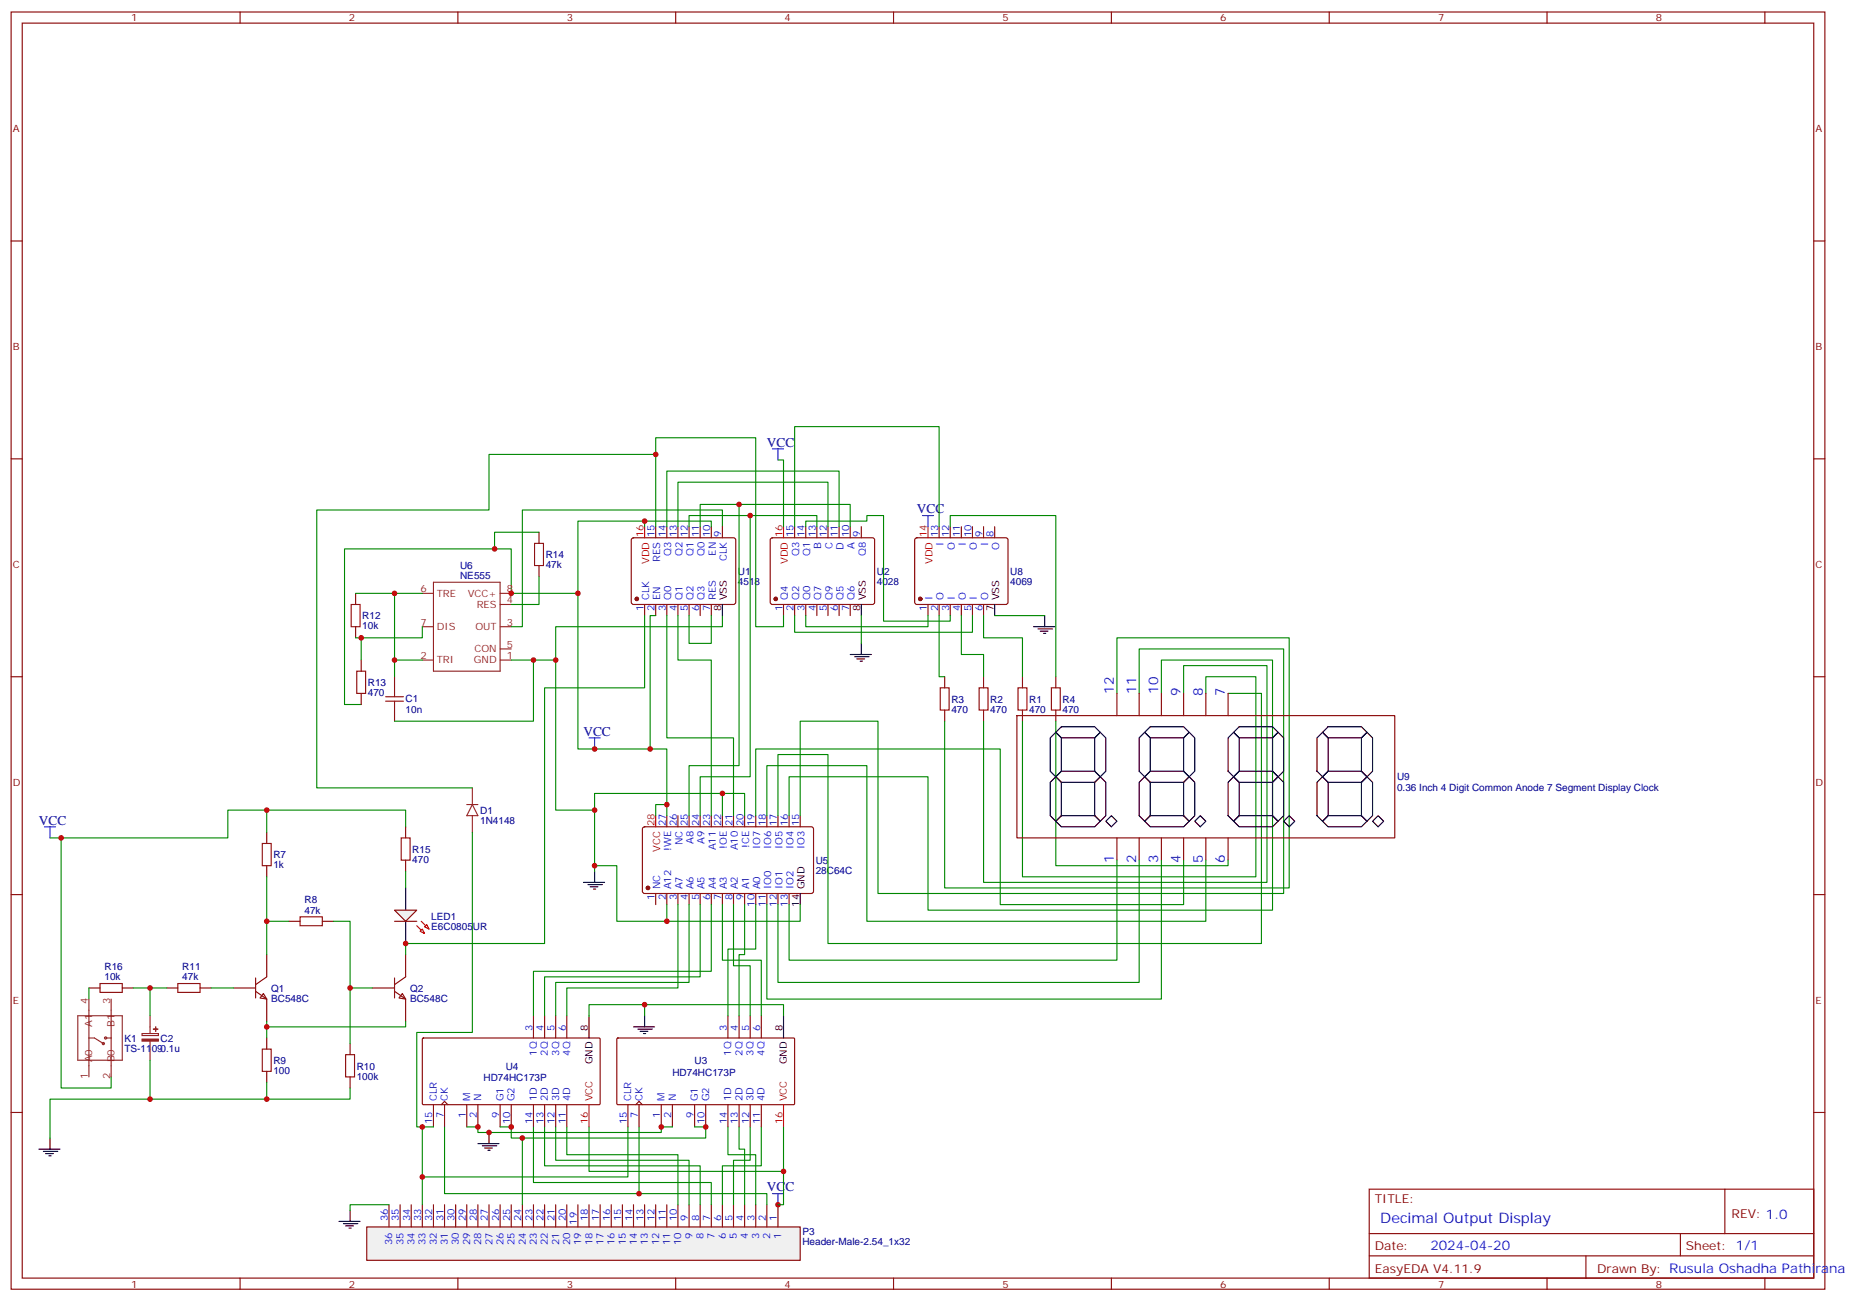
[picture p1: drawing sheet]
<svg xmlns="http://www.w3.org/2000/svg" width="589mm" height="413mm" viewBox="0 0 589 413" stroke-linecap="round" stroke-linejoin="round" font-family="sans-serif">
<g fill="none" stroke="#870000" stroke-width=".35">
<path d="M3.5 3.8h575.8v405.4h-575.8zM7.1 7.3h568.6v398.3h-568.6zM76.2 3.8v3.5M145.3 3.8v3.5M214.5 3.8v3.5M283.6 3.8v3.5M352.8 3.8v3.5M421.9 3.8v3.5M491.1 3.8v3.5M560.2 3.8v3.5M3.5 76.5h3.6M575.7 76.5h3.6"/>
<path d="M3.5 145.6h3.6M575.7 145.6h3.6M3.5 214.8h3.6M575.7 214.8h3.6M211.7 258.9v3.5M215.2 258.9v3.5M218.7 258.9v3.5M222.2 258.9v3.5M225.8 258.9v3.5M229.3 258.9v3.5M232.8 258.9v3.5M236.4 258.9v3.5"/>
<path d="M239.9 258.9v3.5M243.4 258.9v3.5M246.9 258.9v3.5M250.5 258.9v3.5M254 258.9v3.5M204.1 262.6l.5-.2 53.2 .1 .4 .6v20l-.7 .5-53.2-.1-.4-.6v-19.8zM3.5 283.9h3.6M208.1 283.6v3.5M211.7 283.6v3.5M215.2 283.6v3.5M218.7 283.6v3.5M222.2 283.6v3.5"/>
<path d="M225.8 283.6v3.5M229.3 283.6v3.5M232.8 283.6v3.5M236.4 283.6v3.5M239.9 283.6v3.5M243.4 283.6v3.5M246.9 283.6v3.5M250.5 283.6v3.5M575.7 283.9h3.6M3.5 353.1h3.6M575.7 353.1h3.6M434.6 377.4h141.1v28.2h-141.1z"/>
<path d="M547.5 377.4v14.1M434.6 391.5h141.1M434.6 398.6h141.1M503.4 398.6v7M533.4 391.5v7.1M76.2 405.6v3.6M145.3 405.6v3.6M214.5 405.6v3.6M283.6 405.6v3.6M352.8 405.6v3.6M421.9 405.6v3.6M491.1 405.6v3.6"/>
<path d="M560.2 405.6v3.6"/>
</g>
<circle cx="205.7" cy="281.8" r=".53" fill="#870000" stroke="#870000" stroke-width=".35"/>
<path d="M188.7 276.5v3.5M185.2 280h6.7M186.6 280.7h4.6M187.3 281.4h2.5M188.4 282.2h.7M254 283.6v3.5" fill="none" stroke="#000" stroke-width=".35"/>
<path d="M208.1 258.9v3.5" fill="none" stroke="#f00" stroke-width=".35"/>
<path d="M229.3 251.8v7.1M236.4 258.9v-7.1h-47.7v24.7" fill="none" stroke="#008700" stroke-width=".35"/>
<circle cx="229.3" cy="251.8" r=".88" fill="#c00"/>
<path d="M187 234.2h3.5M188.7 234.2v3.5" fill="none" stroke="#00f" stroke-width=".35"/>
<path d="M114.7 223.6h-5.3v-49.4h52.9v14.1h21.1v49.4h28.3v21.2M211.7 255.3h-3.6v3.6" fill="none" stroke="#008700" stroke-width=".35"/>
<circle cx="211.7" cy="255.3" r=".88" fill="#c00"/>
<path d="M188.7 274.7h7.1v17.7h58.2v-5.3" fill="none" stroke="#008700" stroke-width=".35"/>
<circle cx="188.7" cy="274.7" r=".88" fill="#c00"/>
<path d="M298.4 218.3h2.9v7.1h-2.9zM310.8 218.3h2.8v7.1h-2.8zM323.1 218.3h2.9v7.1h-2.9z" fill="none" stroke="#a10000" stroke-width=".35"/>
<path d="M299.9 214.8v3.5M312.2 214.8v3.5M324.6 214.8v3.5M299.9 225.4v3.5M312.2 225.4v3.5M324.6 225.4v3.5" fill="none" stroke="#870000" stroke-width=".35"/>
<path d="M211.7 287.1v5.3" fill="none" stroke="#008700" stroke-width=".35"/>
<circle cx="211.7" cy="292.4" r=".88" fill="#c00"/>
<path d="M134.1 188.3h3.5M134.1 198.9h3.5M137.6 184.8h21.1v28.2h-21.1zM158.7 188.3h3.6M158.7 198.9h3.6M158.7 191.8h3.6M134.1 209.5h3.5M158.7 209.5h3.6M158.7 206h3.6" fill="none" stroke="#8c2424" stroke-width=".35"/>
<path d="M162.3 209.5h14.1v47.6h12.3" fill="none" stroke="#008700" stroke-width=".35"/>
<g fill="#c00">
<circle cx="188.7" cy="257.1" r=".88"/>
<circle cx="188.7" cy="237.7" r=".88"/>
</g>
<path d="M229.3 195.4v3.5h-52.9v10.6" fill="none" stroke="#008700" stroke-width=".35"/>
<circle cx="176.4" cy="209.5" r=".88" fill="#c00"/>
<path d="M229.3 167.1v-5.2h-63.5v37h-3.5M112.9 188.3h12.3M134.1 188.3h-8.9v21.2h8.9M298.1 195.4v19.4h1.8M305.2 195.4v12.3h7v7.1M312.2 195.4v7h12.4v12.4M315.7 195.4h15.9" fill="none" stroke="#008700" stroke-width=".35"/>
<circle cx="292.1" cy="190.1" r=".53" fill="#870000" stroke="#870000" stroke-width=".35"/>
<g fill="none" stroke="#870000" stroke-width=".35">
<path d="M290.6 170.9l.4-.2h28.3l.5 .2 .2 .5-.1 20-.6 .4h-28.5l-.5-.7v-19.7zM298.1 167.1v3.6M301.6 167.1v3.6M305.2 167.1v3.6M308.7 167.1v3.6M312.2 167.1v3.6M315.7 167.1v3.6M112.9 188.3v3.5M112.9 198.9v3.5M294.6 191.8v3.6M298.1 191.8v3.6M301.6 191.8v3.6"/>
<path d="M305.2 191.8v3.6M308.7 191.8v3.6M312.2 191.8v3.6"/>
</g>
<path d="M315.7 191.8v3.6M328.1 198.9h6.7M329.5 199.6h4.6M331.6 195.4v3.5M330.2 200.3h2.5M331.3 201h.7" fill="none" stroke="#000" stroke-width=".35"/>
<path d="M294.6 167.1v3.6" fill="none" stroke="#f00" stroke-width=".35"/>
<path d="M292.8 163.6h3.5M294.6 163.6v3.5" fill="none" stroke="#00f" stroke-width=".35"/>
<path d="M111.5 191.8h2.8v7.1h-2.8z" fill="none" stroke="#a10000" stroke-width=".35"/>
<circle cx="125.2" cy="188.3" r=".88" fill="#c00"/>
<path d="M134.1 198.9v3.5h-21.2M114.7 202.4v7.1" fill="none" stroke="#008700" stroke-width=".35"/>
<path d="M113.2 213h2.9v7.1h-2.9z" fill="none" stroke="#a10000" stroke-width=".35"/>
<path d="M114.7 209.5v3.5M114.7 220.1v3.5" fill="none" stroke="#870000" stroke-width=".35"/>
<g fill="#c00">
<circle cx="114.7" cy="202.4" r=".88"/>
<circle cx="162.3" cy="188.3" r=".88"/>
</g>
<path d="M169.7 172.4h2.8v7.1h-2.8z" fill="none" stroke="#a10000" stroke-width=".35"/>
<path d="M171.1 168.9v3.5M171.1 179.5v3.5" fill="none" stroke="#870000" stroke-width=".35"/>
<path d="M171.1 168.9h-14.1v5.3M171.1 183v8.8h-8.8" fill="none" stroke="#008700" stroke-width=".35"/>
<circle cx="157" cy="174.2" r=".88" fill="#c00"/>
<path d="M125.2 218.3v2.8M122.4 222.5h5.7M122.4 221.1h5.7M125.2 222.5v2.9" fill="none" stroke="#a10000" stroke-width=".35"/>
<path d="M125.2 214.8v3.5M125.2 225.4v3.5" fill="none" stroke="#870000" stroke-width=".35"/>
<path d="M125.2 209.5v5.3" fill="none" stroke="#008700" stroke-width=".35"/>
<circle cx="125.2" cy="209.5" r=".88" fill="#c00"/>
<path d="M169.3 209.5v19.4h-44.1" fill="none" stroke="#008700" stroke-width=".35"/>
<circle cx="169.3" cy="209.5" r=".88" fill="#c00"/>
<g fill="none" stroke="#008700" stroke-width=".35">
<path d="M204.6 167.1v-1.7h-21.2v22.9M301.6 167.1v-3.5h33.5v51.2M335.1 228.9v45.8h54.7v-1.7M354.5 220.1v-17.7h54.7v79.4h-109.3v-52.9M361.6 220.1v-14.1h45.9v77.6h-128.8v-54.7h-24.7v30M368.7 220.1v-10.6h35.2v79.4h-109.3v-42.4h-44.1v12.4M375.7 220.1v-8.9h26.5v68.8h-90v-51.1M382.8 220.1v-5.3h15.8v63.5h-74v-49.4M389.8 220.1h10.6v79.3h-137.6v-59.9h-15.9v19.4M239.9 258.9v-21.2h77.6v49.4h58.2v-14.1M243.4 258.9v-15.9h31.8v49.4h107.6v-19.4M354.5 273v31.7h-104v-17.6"/>
<path d="M361.6 273v38.8h-114.7v-24.7M368.7 273v44.1h-125.3v-30"/>
</g>
<path d="M333.7 218.3h2.8v7.1h-2.8z" fill="none" stroke="#a10000" stroke-width=".35"/>
<g fill="none" stroke="#870000" stroke-width=".35">
<path d="M200.6 170.9l.5-.2h32l.4 .7v20l-.7 .4h-32l-.4-.7v-19.7zM208.1 167.1v3.6M211.7 167.1v3.6M215.2 167.1v3.6M218.7 167.1v3.6M222.2 167.1v3.6M225.8 167.1v3.6M229.3 167.1v3.6M244.7 170.9l.5-.2h32l.4 .7v20l-.7 .4h-32l-.4-.7v-19.7zM252.2 167.1v3.6M255.8 167.1v3.6M259.3 167.1v3.6"/>
<path d="M262.8 167.1v3.6M266.3 167.1v3.6M269.9 167.1v3.6M273.4 167.1v3.6M204.6 191.8v3.6M208.1 191.8v3.6M211.7 191.8v3.6M215.2 191.8v3.6M218.7 191.8v3.6M222.2 191.8v3.6M225.8 191.8v3.6M248.7 191.8v3.6"/>
<path d="M252.2 191.8v3.6M255.8 191.8v3.6M259.3 191.8v3.6M262.8 191.8v3.6M266.3 191.8v3.6M269.9 191.8v3.6M335.1 214.8v3.5M335.1 225.4v3.5"/>
</g>
<g fill="#870000" stroke="#870000" stroke-width=".35">
<circle cx="246.2" cy="190.1" r=".53"/>
<circle cx="202.1" cy="190.1" r=".53"/>
</g>
<path d="M229.3 191.8v3.6M273.4 191.8v3.6" fill="none" stroke="#000" stroke-width=".35"/>
<path d="M204.6 167.1v3.6M248.7 167.1v3.6" fill="none" stroke="#f00" stroke-width=".35"/>
<circle cx="183.4" cy="188.3" r=".88" fill="#c00"/>
<path d="M204.6 165.4h21.2v1.7" fill="none" stroke="#008700" stroke-width=".35"/>
<circle cx="204.6" cy="165.4" r=".88" fill="#c00"/>
<path d="M208.1 167.1v-28.2h31.8v60h8.8v-3.5M211.7 167.1v-17.6h54.6v17.6M215.2 167.1v-14.1h47.6v14.1M218.7 167.1v-3.5h40.6v3.5M222.2 167.1v-7h47.7v7M234.6 160.1v82.9h-15.9v15.9M252.2 167.1v-31.7h45.9v31.7M255.8 167.1v-1.7h19.4v-1.8h5.3v33.5h21.1v-1.7M252.2 195.4v5.3h56.5v-5.3M255.8 195.4v3.5h38.8v-3.5" fill="none" stroke="#008700" stroke-width=".35"/>
<circle cx="234.6" cy="160.1" r=".88" fill="#c00"/>
<path d="M238.1 163.6v82.9h-15.9v12.4" fill="none" stroke="#008700" stroke-width=".35"/>
<circle cx="238.1" cy="163.6" r=".88" fill="#c00"/>
<path d="M83.6 315.3l1.1 1.8-2.2-.4z" fill="#fff" stroke="#870000" stroke-width=".35"/>
<path d="M74.1 313.5h7M81.1 314.6l3.6 2.5v7M81.1 310.4v6.3M84.7 303v7l-3.6 2.5" fill="none" stroke="#870000" stroke-width=".35"/>
<path d="M127.7 315.3l1.1 1.8-2.2-.4z" fill="#fff" stroke="#870000" stroke-width=".35"/>
<g fill="none" stroke="#870000" stroke-width=".35">
<path d="M84.7 264.2v3.5M84.7 274.7v3.6M128.8 262.4v3.5M128.8 273v3.5M91.7 292.4h3.5M102.3 292.4h3.5M52.9 313.5h3.5M63.5 313.5h3.5M118.2 313.5h7M125.2 314.6l3.6 2.5v7M125.2 310.4v6.3M128.8 303v7l-3.6 2.5"/>
<path d="M84.7 329.4v3.6M111.1 331.2v3.5M84.7 340v3.5M111.1 341.8v3.5"/>
</g>
<path d="M83.3 267.7h2.8v7h-2.8zM127.4 265.9h2.8v7.1h-2.8zM95.2 291h7.1v2.8h-7.1zM56.4 312.1h7.1v2.9h-7.1zM83.3 333h2.8v7h-2.8zM109.7 334.7h2.8v7.1h-2.8z" fill="none" stroke="#a10000" stroke-width=".35"/>
<path d="M128.8 281.8v7.1M128.8 292.4v7" fill="none" stroke="#000" stroke-width=".35"/>
<path d="M125.2 288.9h7.1l-3.5 3.5z" fill="#f0f0f0" stroke="#870000" stroke-width=".35"/>
<path d="M132.3 293.8l2.5 2.5M133.7 292.4l2.5 2.5" fill="none" stroke="#f00" stroke-width=".35"/>
<g fill="#f0f0f0" stroke="#f00" stroke-width=".35">
<path d="M133.3 295.6l.8-.7 .7 1.4z"/>
<path d="M135.5 293.4l.7 1.5-1.4-.8z"/>
</g>
<path d="M125.2 292.4h7.1M28.2 313.5h3.5M38.8 313.5h3.5" fill="none" stroke="#870000" stroke-width=".35"/>
<path d="M45.1 328h5.2v.6h-5.2zM47.6 322.4v5.6M47.6 330.5v6" fill="none" stroke="#8c2424" stroke-width=".35"/>
<g fill="#8c2424" stroke="#8c2424" stroke-width=".35">
<path d="M45.1 329.8h5.2v.6h-5.2z"/>
<path d="M48.7 326.6h1.4z"/>
<path d="M49.4 325.9v1.4z"/>
</g>
<path d="M31.7 312.1h7.1v2.9h-7.1z" fill="none" stroke="#a10000" stroke-width=".35"/>
<path d="M42.3 313.5h10.6M47.6 313.5v8.9" fill="none" stroke="#008700" stroke-width=".35"/>
<circle cx="47.6" cy="313.5" r=".88" fill="#c00"/>
<path d="M84.7 278.3v14.1M91.7 292.4h-7v10.6M67 313.5h7.1" fill="none" stroke="#008700" stroke-width=".35"/>
<circle cx="84.7" cy="292.4" r=".88" fill="#c00"/>
<path d="M105.8 292.4h5.3v21.1h7.1M111.1 313.5v17.7" fill="none" stroke="#008700" stroke-width=".35"/>
<circle cx="111.1" cy="313.5" r=".88" fill="#c00"/>
<path d="M84.7 324.1v5.3M128.8 324.1v1.8h-44.1" fill="none" stroke="#008700" stroke-width=".35"/>
<circle cx="84.7" cy="325.9" r=".88" fill="#c00"/>
<path d="M204.6 195.4v22.9h-31.7v81.1h-44.1v3.6M128.8 262.4v-5.3h-44.1v7.1M128.8 276.5v5.3M47.6 336.5v12.3h37.1M84.7 343.5v5.3h26.4v-3.5" fill="none" stroke="#008700" stroke-width=".35"/>
<circle cx="84.7" cy="348.8" r=".88" fill="#c00"/>
<path d="M14.1 262.4h3.5M15.9 262.4v3.5" fill="none" stroke="#00f" stroke-width=".35"/>
<path d="M12.3 364.7h6.7M13.8 365.4h4.5M14.5 366.1h2.4M15.5 366.8h.7M15.9 361.2v3.5" fill="none" stroke="#000" stroke-width=".35"/>
<path d="M47.6 348.8h-31.7v12.4" fill="none" stroke="#008700" stroke-width=".35"/>
<circle cx="47.6" cy="348.8" r=".88" fill="#c00"/>
<path d="M84.7 257.1h-12.4v8.8h-56.4" fill="none" stroke="#008700" stroke-width=".35"/>
<circle cx="84.7" cy="257.1" r=".88" fill="#c00"/>
<path d="M19.4 265.9v79.4h15.9v-3.5M28.2 313.5v3.6" fill="none" stroke="#008700" stroke-width=".35"/>
<g fill="none" stroke="#8c2424" stroke-width=".35">
<path d="M28.2 317.1v24.7M35.3 317.1v24.7M24.7 322.4h14.1v14.1h-14.1zM28.2 329.4h1.8l2.8 1.8M33.5 329.4h1.8"/>
<circle cx="32.8" cy="331.2" r=".35"/>
<circle cx="33.5" cy="329.4" r=".35"/>
</g>
<g fill="#c00">
<circle cx="19.4" cy="265.9" r=".88"/>
<circle cx="128.8" cy="299.4" r=".88"/>
</g>
<path d="M208.1 195.4h-1.7v42.3" fill="none" stroke="#008700" stroke-width=".35"/>
<circle cx="206.4" cy="237.7" r=".88" fill="#c00"/>
<path d="M246.9 146h1.8v21.1M211.7 195.4v38.8h21.1v24.7M215.2 195.4v14.1h10.6v49.4M218.7 195.4v8.8h7.1v-8.8M273.4 195.4v8.8" fill="none" stroke="#008700" stroke-width=".35"/>
<path d="M245.2 142.5h3.5M246.9 142.5v3.5" fill="none" stroke="#00f" stroke-width=".35"/>
<g fill="none" stroke="#000" stroke-width=".35">
<path d="M269.9 207.7h6.7M271.3 208.4h4.6M272 209.1h2.5M273 209.8h.8M273.4 204.2v3.5M333.4 234.2l1.7-1.8 1.8 1.8v10.6l-1.8 1.7-1.7-1.7zM335.1 232.4l1.8-1.8h10.6l1.7 1.8-1.7 1.8h-10.6zM347.5 234.2l1.7-1.8 1.8 1.8v10.6l-1.8 1.7-1.7-1.7zM361.6 234.2l1.8-1.8 1.7 1.8v10.6l-1.7 1.7-1.8-1.7zM363.4 232.4l1.7-1.8h10.6l1.8 1.8-1.8 1.8h-10.6zM377.5 232.4l1.7 1.8v10.6l-1.7 1.7-1.8-1.7v-10.6zM389.8 234.2l1.8-1.8 1.7 1.8v10.6l-1.7 1.7-1.8-1.7z"/>
<path d="M391.6 232.4l1.7-1.8h10.6l1.8 1.8-1.8 1.8h-10.6zM403.9 234.2l1.8-1.8 1.8 1.8v10.6l-1.8 1.7-1.8-1.7zM418 234.2l1.8-1.8 1.8 1.8v10.6l-1.8 1.7-1.8-1.7zM419.8 232.4l1.8-1.8h10.6l1.7 1.8-1.7 1.8h-10.6zM432.2 234.2l1.7-1.8 1.8 1.8v10.6l-1.8 1.7-1.7-1.7zM333.4 248.3l1.7-1.8 1.8 1.8v10.6l-1.8 1.7-1.7-1.7zM336.9 244.8h10.6l1.7 1.7-1.7 1.8h-10.6l-1.8-1.8zM336.9 258.9h10.6l1.7 1.7-1.7 1.8h-10.6l-1.8-1.8zM347.5 248.3l1.7-1.8 1.8 1.8v10.6l-1.8 1.7-1.7-1.7zM361.6 248.3l1.8-1.8 1.7 1.8v10.6l-1.7 1.7-1.8-1.7zM365.1 244.8h10.6l1.8 1.7-1.8 1.8h-10.6l-1.7-1.8zM365.1 258.9h10.6l1.8 1.7-1.8 1.8h-10.6l-1.7-1.8z"/>
<path d="M375.7 248.3l1.8-1.8 1.7 1.8v10.6l-1.7 1.7-1.8-1.7zM389.8 248.3l1.8-1.8 1.7 1.8v10.6l-1.7 1.7-1.8-1.7zM393.3 244.8h10.6l1.8 1.7-1.8 1.8h-10.6l-1.7-1.8zM393.3 258.9h10.6l1.8 1.7-1.8 1.8h-10.6l-1.7-1.8zM403.9 248.3l1.8-1.8 1.8 1.8v10.6l-1.8 1.7-1.8-1.7zM418 248.3l1.8-1.8 1.8 1.8v10.6l-1.8 1.7-1.8-1.7zM421.6 244.8h10.6l1.7 1.7-1.7 1.8h-10.6l-1.8-1.8zM421.6 258.9h10.6l1.7 1.7-1.7 1.8h-10.6l-1.8-1.8zM432.2 248.3l1.7-1.8 1.8 1.8v10.6l-1.8 1.7-1.7-1.7zM437.4 258.9l1.8 1.7-1.8 1.8-1.7-1.8zM351 260.6l1.8-1.7 1.7 1.7-1.7 1.8zM379.2 260.6l1.8-1.7 1.8 1.7-1.8 1.8z"/>
<path d="M407.5 260.6l1.7-1.7 1.8 1.7-1.8 1.8z"/>
</g>
<g fill="none" stroke="#870000" stroke-width=".35">
<path d="M322.8 227.1h119.9v38.8h-119.9zM354.5 220.1v7M361.6 220.1v7M368.7 220.1v7M375.7 220.1v7M382.8 220.1v7M389.8 220.1v7M354.5 265.9v7.1M361.6 265.9v7.1M368.7 265.9v7.1M375.7 265.9v7.1M382.8 265.9v7.1"/>
<path d="M389.8 265.9v7.1"/>
</g>
<path d="M116.4 389.4h137.6v10.6h-137.6z" fill="#f0f0f0" stroke="#870000" stroke-width=".35"/>
<g fill="none" stroke="#870000" stroke-width=".35">
<path d="M134.1 329.6l.3-.2 55.9 .1 .2 .3-.1 20.6-.3 .2-55.9-.1-.1-.3zM169.3 322.4v7M172.9 322.4v7M176.4 322.4v7M179.9 322.4v7M195.8 329.6l.3-.2 56 .1 .1 .3v20.6l-.3 .2-55.9-.1-.2-.3zM231.1 322.4v7M234.6 322.4v7M238.1 322.4v7M241.7 322.4v7M137.6 350.6v7M140.1 350.6l1-1.1 1.1 1.1"/>
<path d="M141.1 350.6v7M148.2 350.6v7M151.7 350.6v7M158.7 350.6v7M162.3 350.6v7M169.3 350.6v7M172.9 350.6v7M176.4 350.6v7M179.9 350.6v7M199.3 350.6v7M201.8 350.6l1-1.1 1.1 1.1M202.8 350.6v7"/>
<path d="M209.9 350.6v7M213.4 350.6v7M220.5 350.6v7M224 350.6v7M231.1 350.6v7M234.6 350.6v7M238.1 350.6v7M241.7 350.6v7M123.5 382.3v7.1M127 382.3v7.1M130.5 382.3v7.1M134.1 382.3v7.1"/>
<path d="M137.6 382.3v7.1M141.1 382.3v7.1M144.6 382.3v7.1M148.2 382.3v7.1M151.7 382.3v7.1M155.2 382.3v7.1M158.7 382.3v7.1M162.3 382.3v7.1M165.8 382.3v7.1M169.3 382.3v7.1M172.9 382.3v7.1M176.4 382.3v7.1"/>
<path d="M179.9 382.3v7.1M183.4 382.3v7.1M187 382.3v7.1M190.5 382.3v7.1M194 382.3v7.1M197.6 382.3v7.1M201.1 382.3v7.1M204.6 382.3v7.1M208.1 382.3v7.1M211.7 382.3v7.1M215.2 382.3v7.1M218.7 382.3v7.1"/>
<path d="M222.2 382.3v7.1M225.8 382.3v7.1M229.3 382.3v7.1M232.8 382.3v7.1M236.4 382.3v7.1M239.9 382.3v7.1M243.4 382.3v7.1M246.9 382.3v7.1"/>
</g>
<path d="M245.2 378.8h3.5M246.9 378.8v3.5" fill="none" stroke="#00f" stroke-width=".35"/>
<path d="M187 322.4v7M248.7 322.4v7M107.6 387.6h6.7M109 388.3h4.6M109.7 389h2.5M110.8 389.7h.7M111.1 384.1v3.5" fill="none" stroke="#000" stroke-width=".35"/>
<path d="M123.5 382.3h-12.4v1.8" fill="none" stroke="#008700" stroke-width=".35"/>
<path d="M187 350.6v7M248.7 350.6v7" fill="none" stroke="#f00" stroke-width=".35"/>
<circle cx="246.9" cy="382.3" r=".88" fill="#c00"/>
<path d="M158.7 357.6h3.6v3.6h61.7v-3.6h-3.5" fill="none" stroke="#008700" stroke-width=".35"/>
<circle cx="162.3" cy="357.6" r=".88" fill="#c00"/>
<path d="M148.2 357.6h3.5v1.8h58.2v-1.8h3.5" fill="none" stroke="#008700" stroke-width=".35"/>
<g fill="#c00">
<circle cx="209.9" cy="357.6" r=".88"/>
<circle cx="151.7" cy="357.6" r=".88"/>
</g>
<path d="M155.2 359.4v3.5M151.7 362.9h6.7M153.1 363.6h4.6M153.8 364.3h2.5M154.9 365.1h.7" fill="none" stroke="#000" stroke-width=".35"/>
<circle cx="155.2" cy="359.4" r=".88" fill="#c00"/>
<path d="M137.6 357.6h-3.5v24.7M199.3 357.6v15.9h-65.2" fill="none" stroke="#008700" stroke-width=".35"/>
<circle cx="134.1" cy="373.5" r=".88" fill="#c00"/>
<path d="M141.1 357.6v21.2h61.7M202.8 357.6v21.2h40.6v3.5" fill="none" stroke="#008700" stroke-width=".35"/>
<circle cx="202.8" cy="378.8" r=".88" fill="#c00"/>
<path d="M201.1 325.9h6.7M202.5 326.6h4.6M203.2 327.3h2.5M204.3 328h.7M204.6 322.4v3.5" fill="none" stroke="#000" stroke-width=".35"/>
<path d="M204.6 318.8v3.6M187 322.4v-3.6h61.7v3.6" fill="none" stroke="#008700" stroke-width=".35"/>
<circle cx="204.6" cy="318.8" r=".88" fill="#c00"/>
<path d="M187 357.6v14.2h61.7v-14.2M248.7 371.8v10.5h-1.8" fill="none" stroke="#008700" stroke-width=".35"/>
<circle cx="248.7" cy="371.8" r=".88" fill="#c00"/>
<g fill="none" stroke="#008700" stroke-width=".35">
<path d="M215.2 287.1v26.4h-35.3v8.9M218.7 287.1v24.7h-42.3v10.6M222.2 287.1v22.9h-49.3v12.4M225.8 287.1v21.2h-56.5v14.1M229.3 287.1v17.6h12.4v17.7M232.8 287.1v19.4h5.3v15.9M236.4 287.1v15.9h-1.8v19.4M239.9 287.1v14.1h-8.8v21.2M169.3 357.6v17.7h56.5v7M172.9 357.6v12.4h49.3v12.3M176.4 357.6v10.6h42.3v14.1M179.9 357.6v8.9h35.3v15.8"/>
<path d="M231.1 357.6v8.9h8.8v15.8M234.6 357.6v7.1h1.8v17.6M238.1 357.6v10.6h-5.3v14.1M241.7 357.6v12.4h-12.4v12.3M165.8 361.2v21.1"/>
</g>
<g fill="#c00">
<circle cx="165.8" cy="361.2" r=".88"/>
<circle cx="224" cy="357.6" r=".88"/>
</g>
<path d="M148.2 255.3h3.5M149.9 255.3l1.8 3.6h-3.5zM149.9 250v5.3M149.9 258.9v5.3" fill="none" stroke="#8c2424" stroke-width=".35"/>
<path d="M149.9 264.2v63.5h-17.6v29.9h1.8" fill="none" stroke="#008700" stroke-width=".35"/>
<circle cx="134.1" cy="357.6" r=".88" fill="#c00"/>
<path d="M208.1 144.2h-52.9v17.7h-54.7v88.1h49.4" fill="none" stroke="#008700" stroke-width=".35"/>
<circle cx="208.1" cy="144.2" r=".88" fill="#c00"/>
<text font-size="4.6" fill="#00f" x="438.1" y="388">Decimal Output Display</text>
<g font-size="4.2" fill="#000080">
<text x="243.4" y="141.7">VCC</text>
<text x="291" y="162.9">VCC</text>
<text x="185.2" y="233.5">VCC</text>
<text x="12.3" y="261.7">VCC</text>
<text x="243.4" y="378.1">VCC</text>
</g>
<g font-size="4.2" fill="#00f">
<text x="353.6" y="220.2" transform="rotate(-90 353.6 220.2)">12</text>
<text x="360.6" y="220.2" transform="rotate(-90 360.6 220.2)">11</text>
<text x="367.7" y="220.2" transform="rotate(-90 367.7 220.2)">10</text>
<text x="374.7" y="221" transform="rotate(-90 374.7 221)">9</text>
<text x="381.8" y="221" transform="rotate(-90 381.8 221)">8</text>
<text x="388.8" y="221" transform="rotate(-90 388.8 221)">7</text>
<text x="353.6" y="273.9" transform="rotate(-90 353.6 273.9)">1</text>
<text x="360.6" y="273.9" transform="rotate(-90 360.6 273.9)">2</text>
<text x="367.7" y="273.9" transform="rotate(-90 367.7 273.9)">3</text>
<text x="374.7" y="273.9" transform="rotate(-90 374.7 273.9)">4</text>
<text x="381.8" y="273.9" transform="rotate(-90 381.8 273.9)">5</text>
<text x="388.8" y="273.9" transform="rotate(-90 388.8 273.9)">6</text>
<text x="454" y="396.8">2024-04-20</text>
</g>
<g font-size="3.9" fill="#800">
<text x="436.4" y="381.6">TITLE:</text>
<text x="549.6" y="386.6">REV: 1.0</text>
<text x="436.4" y="396.8">Date:</text>
<text x="535.2" y="396.8">Sheet: 1/1</text>
<text x="436.4" y="403.9">EasyEDA V4.11.9</text>
<text x="506.9" y="403.9">Drawn By: Rusula Oshadha Pathirana</text>
</g>
<g font-size="3.2" fill="#800">
<text x="41.6" y="6.8">1</text>
<text x="110.8" y="6.8">2</text>
<text x="179.9" y="6.8">3</text>
<text x="249.1" y="6.8">4</text>
<text x="318.2" y="6.8">5</text>
<text x="387.3" y="6.8">6</text>
<text x="456.5" y="6.8">7</text>
<text x="525.6" y="6.8">8</text>
<text x="4.1" y="41.9">A</text>
<text x="576.3" y="41.9">A</text>
<text x="4.1" y="111.1">B</text>
<text x="576.3" y="111.1">B</text>
<text x="4.1" y="180.2">C</text>
<text x="576.3" y="180.2">C</text>
<text x="4.1" y="249.3">D</text>
<text x="576.3" y="249.3">D</text>
<text x="4.1" y="318.5">E</text>
<text x="576.3" y="318.5">E</text>
<text x="41.6" y="408.6">1</text>
<text x="110.8" y="408.6">2</text>
<text x="179.9" y="408.6">3</text>
<text x="249.1" y="408.6">4</text>
<text x="318.2" y="408.6">5</text>
<text x="387.3" y="408.6">6</text>
<text x="456.5" y="408.6">7</text>
<text x="525.6" y="408.6">8</text>
</g>
<g font-size="3.2" fill="#f00">
<text x="204.3" y="170.5" transform="rotate(-90 204.3 170.5)">16</text>
<text x="248.4" y="170.5" transform="rotate(-90 248.4 170.5)">16</text>
<text x="294.2" y="170.5" transform="rotate(-90 294.2 170.5)">14</text>
<text x="206" y="179" transform="rotate(-90 206 179)">VDD</text>
<text x="250.1" y="179" transform="rotate(-90 250.1 179)">VDD</text>
<text x="296" y="179" transform="rotate(-90 296 179)">VDD</text>
<text x="207.8" y="262.2" transform="rotate(-90 207.8 262.2)">28</text>
<text x="209.5" y="270.3" transform="rotate(-90 209.5 270.3)">VCC</text>
<text x="188" y="349.5" transform="rotate(-90 188 349.5)">VCC</text>
<text x="249.8" y="349.5" transform="rotate(-90 249.8 349.5)">VCC</text>
<text x="186.6" y="356.7" transform="rotate(-90 186.6 356.7)">16</text>
<text x="248.4" y="356.7" transform="rotate(-90 248.4 356.7)">16</text>
</g>
<g font-size="3.2" fill="#00f">
<text x="207.8" y="170.5" transform="rotate(-90 207.8 170.5)">15</text>
<text x="211.3" y="170.5" transform="rotate(-90 211.3 170.5)">14</text>
<text x="214.8" y="170.5" transform="rotate(-90 214.8 170.5)">13</text>
<text x="218.4" y="170.5" transform="rotate(-90 218.4 170.5)">12</text>
<text x="221.9" y="170.5" transform="rotate(-90 221.9 170.5)">11</text>
<text x="225.4" y="170.5" transform="rotate(-90 225.4 170.5)">10</text>
<text x="229" y="170.5" transform="rotate(-90 229 170.5)">9</text>
<text x="251.9" y="170.5" transform="rotate(-90 251.9 170.5)">15</text>
<text x="255.4" y="170.5" transform="rotate(-90 255.4 170.5)">14</text>
<text x="258.9" y="170.5" transform="rotate(-90 258.9 170.5)">13</text>
<text x="262.5" y="170.5" transform="rotate(-90 262.5 170.5)">12</text>
<text x="266" y="170.5" transform="rotate(-90 266 170.5)">11</text>
<text x="269.5" y="170.5" transform="rotate(-90 269.5 170.5)">10</text>
<text x="273" y="170.5" transform="rotate(-90 273 170.5)">9</text>
<text x="297.7" y="170.5" transform="rotate(-90 297.7 170.5)">13</text>
<text x="299.5" y="173.3" transform="rotate(-90 299.5 173.3)">I</text>
<text x="301.3" y="170.5" transform="rotate(-90 301.3 170.5)">12</text>
<text x="304.8" y="170.5" transform="rotate(-90 304.8 170.5)">11</text>
<text x="306.6" y="173.3" transform="rotate(-90 306.6 173.3)">I</text>
<text x="308.3" y="170.5" transform="rotate(-90 308.3 170.5)">10</text>
<text x="311.9" y="170.5" transform="rotate(-90 311.9 170.5)">9</text>
<text x="313.6" y="173.3" transform="rotate(-90 313.6 173.3)">I</text>
<text x="315.4" y="170.5" transform="rotate(-90 315.4 170.5)">8</text>
<text x="209.5" y="178.4" transform="rotate(-90 209.5 178.4)">RES</text>
<text x="213.1" y="176.5" transform="rotate(-90 213.1 176.5)">Q3</text>
<text x="216.6" y="176.5" transform="rotate(-90 216.6 176.5)">Q2</text>
<text x="220.1" y="176.5" transform="rotate(-90 220.1 176.5)">Q1</text>
<text x="223.7" y="176.5" transform="rotate(-90 223.7 176.5)">Q0</text>
<text x="227.2" y="176.4" transform="rotate(-90 227.2 176.4)">EN</text>
<text x="230.7" y="178.2" transform="rotate(-90 230.7 178.2)">CLK</text>
<text x="253.6" y="176.5" transform="rotate(-90 253.6 176.5)">Q3</text>
<text x="257.2" y="176.5" transform="rotate(-90 257.2 176.5)">Q1</text>
<text x="260.7" y="174.2" transform="rotate(-90 260.7 174.2)">B</text>
<text x="264.2" y="174.2" transform="rotate(-90 264.2 174.2)">C</text>
<text x="267.8" y="174.4" transform="rotate(-90 267.8 174.4)">D</text>
<text x="271.3" y="174.1" transform="rotate(-90 271.3 174.1)">A</text>
<text x="274.8" y="176.5" transform="rotate(-90 274.8 176.5)">Q8</text>
<text x="303" y="174.5" transform="rotate(-90 303 174.5)">O</text>
<text x="310.1" y="174.5" transform="rotate(-90 310.1 174.5)">O</text>
<text x="317.1" y="174.5" transform="rotate(-90 317.1 174.5)">O</text>
<text x="206" y="190.5" transform="rotate(-90 206 190.5)">CLK</text>
<text x="209.5" y="190.5" transform="rotate(-90 209.5 190.5)">EN</text>
<text x="213.1" y="190.5" transform="rotate(-90 213.1 190.5)">Q0</text>
<text x="216.6" y="190.5" transform="rotate(-90 216.6 190.5)">Q1</text>
<text x="220.1" y="190.5" transform="rotate(-90 220.1 190.5)">Q2</text>
<text x="223.7" y="190.5" transform="rotate(-90 223.7 190.5)">Q3</text>
<text x="227.2" y="190.5" transform="rotate(-90 227.2 190.5)">RES</text>
<text x="250.1" y="190.5" transform="rotate(-90 250.1 190.5)">Q4</text>
<text x="253.6" y="190.5" transform="rotate(-90 253.6 190.5)">Q2</text>
<text x="257.2" y="190.5" transform="rotate(-90 257.2 190.5)">Q0</text>
<text x="260.7" y="190.5" transform="rotate(-90 260.7 190.5)">Q7</text>
<text x="264.2" y="190.5" transform="rotate(-90 264.2 190.5)">Q9</text>
<text x="267.8" y="190.5" transform="rotate(-90 267.8 190.5)">Q5</text>
<text x="271.3" y="190.5" transform="rotate(-90 271.3 190.5)">Q6</text>
<text x="296" y="190.5" transform="rotate(-90 296 190.5)">I</text>
<text x="299.5" y="190.5" transform="rotate(-90 299.5 190.5)">O</text>
<text x="303" y="190.5" transform="rotate(-90 303 190.5)">I</text>
<text x="306.6" y="190.5" transform="rotate(-90 306.6 190.5)">O</text>
<text x="310.1" y="190.5" transform="rotate(-90 310.1 190.5)">I</text>
<text x="313.6" y="190.5" transform="rotate(-90 313.6 190.5)">O</text>
<text x="204.3" y="194" transform="rotate(-90 204.3 194)">1</text>
<text x="207.8" y="194" transform="rotate(-90 207.8 194)">2</text>
<text x="211.3" y="194" transform="rotate(-90 211.3 194)">3</text>
<text x="214.8" y="194" transform="rotate(-90 214.8 194)">4</text>
<text x="218.4" y="194" transform="rotate(-90 218.4 194)">5</text>
<text x="221.9" y="194" transform="rotate(-90 221.9 194)">6</text>
<text x="225.4" y="194" transform="rotate(-90 225.4 194)">7</text>
<text x="248.4" y="194" transform="rotate(-90 248.4 194)">1</text>
<text x="251.9" y="194" transform="rotate(-90 251.9 194)">2</text>
<text x="255.4" y="194" transform="rotate(-90 255.4 194)">3</text>
<text x="258.9" y="194" transform="rotate(-90 258.9 194)">4</text>
<text x="262.5" y="194" transform="rotate(-90 262.5 194)">5</text>
<text x="266" y="194" transform="rotate(-90 266 194)">6</text>
<text x="269.5" y="194" transform="rotate(-90 269.5 194)">7</text>
<text x="294.2" y="194" transform="rotate(-90 294.2 194)">1</text>
<text x="297.7" y="194" transform="rotate(-90 297.7 194)">2</text>
<text x="301.3" y="194" transform="rotate(-90 301.3 194)">3</text>
<text x="304.8" y="194" transform="rotate(-90 304.8 194)">4</text>
<text x="308.3" y="194" transform="rotate(-90 308.3 194)">5</text>
<text x="311.9" y="194" transform="rotate(-90 311.9 194)">6</text>
<text x="211.3" y="262.2" transform="rotate(-90 211.3 262.2)">27</text>
<text x="214.8" y="262.2" transform="rotate(-90 214.8 262.2)">26</text>
<text x="218.4" y="262.2" transform="rotate(-90 218.4 262.2)">25</text>
<text x="221.9" y="262.2" transform="rotate(-90 221.9 262.2)">24</text>
<text x="225.4" y="262.2" transform="rotate(-90 225.4 262.2)">23</text>
<text x="229" y="262.2" transform="rotate(-90 229 262.2)">22</text>
<text x="232.5" y="262.2" transform="rotate(-90 232.5 262.2)">21</text>
<text x="236" y="262.2" transform="rotate(-90 236 262.2)">20</text>
<text x="239.5" y="262.2" transform="rotate(-90 239.5 262.2)">19</text>
<text x="243.1" y="262.2" transform="rotate(-90 243.1 262.2)">18</text>
<text x="246.6" y="262.2" transform="rotate(-90 246.6 262.2)">17</text>
<text x="250.1" y="262.2" transform="rotate(-90 250.1 262.2)">16</text>
<text x="253.6" y="262.2" transform="rotate(-90 253.6 262.2)">15</text>
<text x="216.6" y="268.3" transform="rotate(-90 216.6 268.3)">NC</text>
<text x="220.1" y="267.9" transform="rotate(-90 220.1 267.9)">A8</text>
<text x="223.7" y="267.9" transform="rotate(-90 223.7 267.9)">A9</text>
<text x="227.2" y="269.9" transform="rotate(-90 227.2 269.9)">A11</text>
<text x="230.7" y="269.5" transform="rotate(-90 230.7 269.5)">!OE</text>
<text x="234.2" y="269.9" transform="rotate(-90 234.2 269.9)">A10</text>
<text x="237.8" y="269.2" transform="rotate(-90 237.8 269.2)">!CE</text>
<text x="241.3" y="269.6" transform="rotate(-90 241.3 269.6)">IO7</text>
<text x="244.8" y="269.6" transform="rotate(-90 244.8 269.6)">IO6</text>
<text x="248.4" y="269.6" transform="rotate(-90 248.4 269.6)">IO5</text>
<text x="251.9" y="269.6" transform="rotate(-90 251.9 269.6)">IO4</text>
<text x="255.4" y="269.6" transform="rotate(-90 255.4 269.6)">IO3</text>
<text x="213.1" y="270.1" transform="rotate(-90 213.1 270.1)">!WE</text>
<text x="207.8" y="285.8" transform="rotate(-90 207.8 285.8)">1</text>
<text x="209.5" y="282.3" transform="rotate(-90 209.5 282.3)">NC</text>
<text x="211.3" y="285.8" transform="rotate(-90 211.3 285.8)">2</text>
<text x="213.1" y="282.3" transform="rotate(-90 213.1 282.3)">A12</text>
<text x="214.8" y="285.8" transform="rotate(-90 214.8 285.8)">3</text>
<text x="216.6" y="282.3" transform="rotate(-90 216.6 282.3)">A7</text>
<text x="218.4" y="285.8" transform="rotate(-90 218.4 285.8)">4</text>
<text x="220.1" y="282.3" transform="rotate(-90 220.1 282.3)">A6</text>
<text x="221.9" y="285.8" transform="rotate(-90 221.9 285.8)">5</text>
<text x="223.7" y="282.3" transform="rotate(-90 223.7 282.3)">A5</text>
<text x="225.4" y="285.8" transform="rotate(-90 225.4 285.8)">6</text>
<text x="227.2" y="282.3" transform="rotate(-90 227.2 282.3)">A4</text>
<text x="229" y="285.8" transform="rotate(-90 229 285.8)">7</text>
<text x="230.7" y="282.3" transform="rotate(-90 230.7 282.3)">A3</text>
<text x="232.5" y="285.8" transform="rotate(-90 232.5 285.8)">8</text>
<text x="234.2" y="282.3" transform="rotate(-90 234.2 282.3)">A2</text>
<text x="236" y="285.8" transform="rotate(-90 236 285.8)">9</text>
<text x="237.8" y="282.3" transform="rotate(-90 237.8 282.3)">A1</text>
<text x="239.5" y="287.8" transform="rotate(-90 239.5 287.8)">10</text>
<text x="241.3" y="282.3" transform="rotate(-90 241.3 282.3)">A0</text>
<text x="243.1" y="287.8" transform="rotate(-90 243.1 287.8)">11</text>
<text x="244.8" y="282.3" transform="rotate(-90 244.8 282.3)">IO0</text>
<text x="246.6" y="287.8" transform="rotate(-90 246.6 287.8)">12</text>
<text x="248.4" y="282.3" transform="rotate(-90 248.4 282.3)">IO1</text>
<text x="250.1" y="287.8" transform="rotate(-90 250.1 287.8)">13</text>
<text x="251.9" y="282.3" transform="rotate(-90 251.9 282.3)">IO2</text>
<text x="169" y="327.3" transform="rotate(-90 169 327.3)">3</text>
<text x="172.5" y="327.3" transform="rotate(-90 172.5 327.3)">4</text>
<text x="176" y="327.3" transform="rotate(-90 176 327.3)">5</text>
<text x="179.6" y="327.3" transform="rotate(-90 179.6 327.3)">6</text>
<text x="230.7" y="327.3" transform="rotate(-90 230.7 327.3)">3</text>
<text x="234.2" y="327.3" transform="rotate(-90 234.2 327.3)">4</text>
<text x="237.8" y="327.3" transform="rotate(-90 237.8 327.3)">5</text>
<text x="241.3" y="327.3" transform="rotate(-90 241.3 327.3)">6</text>
<text x="170.4" y="335" transform="rotate(-90 170.4 335)">1Q</text>
<text x="173.9" y="335" transform="rotate(-90 173.9 335)">2Q</text>
<text x="177.4" y="335" transform="rotate(-90 177.4 335)">3Q</text>
<text x="181" y="335" transform="rotate(-90 181 335)">4Q</text>
<text x="232.1" y="335" transform="rotate(-90 232.1 335)">1Q</text>
<text x="235.7" y="335" transform="rotate(-90 235.7 335)">2Q</text>
<text x="239.2" y="335" transform="rotate(-90 239.2 335)">3Q</text>
<text x="242.7" y="335" transform="rotate(-90 242.7 335)">4Q</text>
<text x="138.6" y="349.5" transform="rotate(-90 138.6 349.5)">CLR</text>
<text x="142.2" y="349.5" transform="rotate(-90 142.2 349.5)">CK</text>
<text x="149.2" y="349.5" transform="rotate(-90 149.2 349.5)">M</text>
<text x="152.8" y="349.5" transform="rotate(-90 152.8 349.5)">N</text>
<text x="159.8" y="349.5" transform="rotate(-90 159.8 349.5)">G1</text>
<text x="163.3" y="349.5" transform="rotate(-90 163.3 349.5)">G2</text>
<text x="170.4" y="349.5" transform="rotate(-90 170.4 349.5)">1D</text>
<text x="173.9" y="349.5" transform="rotate(-90 173.9 349.5)">2D</text>
<text x="177.4" y="349.5" transform="rotate(-90 177.4 349.5)">3D</text>
<text x="181" y="349.5" transform="rotate(-90 181 349.5)">4D</text>
<text x="200.4" y="349.5" transform="rotate(-90 200.4 349.5)">CLR</text>
<text x="203.9" y="349.5" transform="rotate(-90 203.9 349.5)">CK</text>
<text x="211" y="349.5" transform="rotate(-90 211 349.5)">M</text>
<text x="214.5" y="349.5" transform="rotate(-90 214.5 349.5)">N</text>
<text x="221.5" y="349.5" transform="rotate(-90 221.5 349.5)">G1</text>
<text x="225.1" y="349.5" transform="rotate(-90 225.1 349.5)">G2</text>
<text x="232.1" y="349.5" transform="rotate(-90 232.1 349.5)">1D</text>
<text x="235.7" y="349.5" transform="rotate(-90 235.7 349.5)">2D</text>
<text x="239.2" y="349.5" transform="rotate(-90 239.2 349.5)">3D</text>
<text x="242.7" y="349.5" transform="rotate(-90 242.7 349.5)">4D</text>
<text x="137.2" y="356.7" transform="rotate(-90 137.2 356.7)">15</text>
<text x="140.8" y="354.7" transform="rotate(-90 140.8 354.7)">7</text>
<text x="147.8" y="354.7" transform="rotate(-90 147.8 354.7)">1</text>
<text x="151.3" y="354.7" transform="rotate(-90 151.3 354.7)">2</text>
<text x="158.4" y="354.7" transform="rotate(-90 158.4 354.7)">9</text>
<text x="161.9" y="356.7" transform="rotate(-90 161.9 356.7)">10</text>
<text x="169" y="356.7" transform="rotate(-90 169 356.7)">14</text>
<text x="172.5" y="356.7" transform="rotate(-90 172.5 356.7)">13</text>
<text x="176" y="356.7" transform="rotate(-90 176 356.7)">12</text>
<text x="179.6" y="356.7" transform="rotate(-90 179.6 356.7)">11</text>
<text x="199" y="356.7" transform="rotate(-90 199 356.7)">15</text>
<text x="202.5" y="354.7" transform="rotate(-90 202.5 354.7)">7</text>
<text x="209.5" y="354.7" transform="rotate(-90 209.5 354.7)">1</text>
<text x="213.1" y="354.7" transform="rotate(-90 213.1 354.7)">2</text>
<text x="220.1" y="354.7" transform="rotate(-90 220.1 354.7)">9</text>
<text x="223.7" y="356.7" transform="rotate(-90 223.7 356.7)">10</text>
<text x="230.7" y="356.7" transform="rotate(-90 230.7 356.7)">14</text>
<text x="234.2" y="356.7" transform="rotate(-90 234.2 356.7)">13</text>
<text x="237.8" y="356.7" transform="rotate(-90 237.8 356.7)">12</text>
<text x="241.3" y="356.7" transform="rotate(-90 241.3 356.7)">11</text>
<text x="123.1" y="387.6" transform="rotate(-90 123.1 387.6)">36</text>
<text x="126.6" y="387.6" transform="rotate(-90 126.6 387.6)">35</text>
<text x="130.2" y="387.6" transform="rotate(-90 130.2 387.6)">34</text>
<text x="133.7" y="387.6" transform="rotate(-90 133.7 387.6)">33</text>
<text x="137.2" y="387.6" transform="rotate(-90 137.2 387.6)">32</text>
<text x="140.8" y="387.6" transform="rotate(-90 140.8 387.6)">31</text>
<text x="144.3" y="387.6" transform="rotate(-90 144.3 387.6)">30</text>
<text x="147.8" y="387.6" transform="rotate(-90 147.8 387.6)">29</text>
<text x="151.3" y="387.6" transform="rotate(-90 151.3 387.6)">28</text>
<text x="154.9" y="387.6" transform="rotate(-90 154.9 387.6)">27</text>
<text x="158.4" y="387.6" transform="rotate(-90 158.4 387.6)">26</text>
<text x="161.9" y="387.6" transform="rotate(-90 161.9 387.6)">25</text>
<text x="165.5" y="387.6" transform="rotate(-90 165.5 387.6)">24</text>
<text x="169" y="387.6" transform="rotate(-90 169 387.6)">23</text>
<text x="172.5" y="387.6" transform="rotate(-90 172.5 387.6)">22</text>
<text x="176" y="387.6" transform="rotate(-90 176 387.6)">21</text>
<text x="179.6" y="387.6" transform="rotate(-90 179.6 387.6)">20</text>
<text x="183.1" y="388.7" transform="rotate(-90 183.1 388.7)">19</text>
<text x="186.6" y="387.6" transform="rotate(-90 186.6 387.6)">18</text>
<text x="190.1" y="387.6" transform="rotate(-90 190.1 387.6)">17</text>
<text x="193.7" y="387.6" transform="rotate(-90 193.7 387.6)">16</text>
<text x="197.2" y="387.6" transform="rotate(-90 197.2 387.6)">15</text>
<text x="200.7" y="387.6" transform="rotate(-90 200.7 387.6)">14</text>
<text x="204.3" y="387.6" transform="rotate(-90 204.3 387.6)">13</text>
<text x="207.8" y="387.6" transform="rotate(-90 207.8 387.6)">12</text>
<text x="211.3" y="387.6" transform="rotate(-90 211.3 387.6)">11</text>
<text x="214.8" y="387.6" transform="rotate(-90 214.8 387.6)">10</text>
<text x="218.4" y="387.6" transform="rotate(-90 218.4 387.6)">9</text>
<text x="221.9" y="387.6" transform="rotate(-90 221.9 387.6)">8</text>
<text x="225.4" y="387.6" transform="rotate(-90 225.4 387.6)">7</text>
<text x="229" y="387.6" transform="rotate(-90 229 387.6)">6</text>
<text x="232.5" y="387.6" transform="rotate(-90 232.5 387.6)">5</text>
<text x="236" y="387.6" transform="rotate(-90 236 387.6)">4</text>
<text x="239.5" y="387.6" transform="rotate(-90 239.5 387.6)">3</text>
<text x="243.1" y="387.6" transform="rotate(-90 243.1 387.6)">2</text>
<text x="246.6" y="387.6" transform="rotate(-90 246.6 387.6)">1</text>
<text x="124.5" y="395.2" transform="rotate(-90 124.5 395.2)">36</text>
<text x="128.1" y="395.2" transform="rotate(-90 128.1 395.2)">35</text>
<text x="131.6" y="395.2" transform="rotate(-90 131.6 395.2)">34</text>
<text x="135.1" y="395.2" transform="rotate(-90 135.1 395.2)">33</text>
<text x="138.6" y="395.2" transform="rotate(-90 138.6 395.2)">32</text>
<text x="142.2" y="395.2" transform="rotate(-90 142.2 395.2)">31</text>
<text x="145.7" y="395.2" transform="rotate(-90 145.7 395.2)">30</text>
<text x="149.2" y="395.2" transform="rotate(-90 149.2 395.2)">29</text>
<text x="152.8" y="395.2" transform="rotate(-90 152.8 395.2)">28</text>
<text x="156.3" y="395.2" transform="rotate(-90 156.3 395.2)">27</text>
<text x="159.8" y="395.2" transform="rotate(-90 159.8 395.2)">26</text>
<text x="163.3" y="395.2" transform="rotate(-90 163.3 395.2)">25</text>
<text x="166.9" y="395.2" transform="rotate(-90 166.9 395.2)">24</text>
<text x="170.4" y="395.2" transform="rotate(-90 170.4 395.2)">23</text>
<text x="173.9" y="395.2" transform="rotate(-90 173.9 395.2)">22</text>
<text x="177.4" y="395.2" transform="rotate(-90 177.4 395.2)">21</text>
<text x="181" y="395.2" transform="rotate(-90 181 395.2)">20</text>
<text x="184.5" y="395.2" transform="rotate(-90 184.5 395.2)">19</text>
<text x="188" y="395.2" transform="rotate(-90 188 395.2)">18</text>
<text x="191.6" y="395.2" transform="rotate(-90 191.6 395.2)">17</text>
<text x="195.1" y="395.2" transform="rotate(-90 195.1 395.2)">16</text>
<text x="198.6" y="395.2" transform="rotate(-90 198.6 395.2)">15</text>
<text x="202.1" y="395.2" transform="rotate(-90 202.1 395.2)">14</text>
<text x="205.7" y="395.2" transform="rotate(-90 205.7 395.2)">13</text>
<text x="209.2" y="395.2" transform="rotate(-90 209.2 395.2)">12</text>
<text x="212.7" y="395.2" transform="rotate(-90 212.7 395.2)">11</text>
<text x="216.3" y="395.2" transform="rotate(-90 216.3 395.2)">10</text>
<text x="219.8" y="393.2" transform="rotate(-90 219.8 393.2)">9</text>
<text x="223.3" y="393.2" transform="rotate(-90 223.3 393.2)">8</text>
<text x="226.8" y="393.2" transform="rotate(-90 226.8 393.2)">7</text>
<text x="230.4" y="393.2" transform="rotate(-90 230.4 393.2)">6</text>
<text x="233.9" y="393.2" transform="rotate(-90 233.9 393.2)">5</text>
<text x="237.4" y="393.2" transform="rotate(-90 237.4 393.2)">4</text>
<text x="240.9" y="393.2" transform="rotate(-90 240.9 393.2)">3</text>
<text x="244.5" y="393.2" transform="rotate(-90 244.5 393.2)">2</text>
<text x="248" y="393.2" transform="rotate(-90 248 393.2)">1</text>
</g>
<g font-size="3.2" fill="#000080">
<text x="173.2" y="177.1">R14</text>
<text x="146" y="183.7">NE555</text>
<text x="146" y="180.6">U6</text>
<text x="173.2" y="180.3">47k</text>
<text x="234.2" y="185.6">4518</text>
<text x="234.2" y="182.4">U1</text>
<text x="278.3" y="185.6">4028</text>
<text x="278.3" y="182.4">U2</text>
<text x="320.7" y="185.6">4069</text>
<text x="320.7" y="182.4">U8</text>
<text x="115" y="196.5">R12</text>
<text x="115" y="199.7">10k</text>
<text x="116.8" y="220.9">470</text>
<text x="116.8" y="217.6">R13</text>
<text x="128.8" y="226.2">10n</text>
<text x="128.8" y="222.9">C1</text>
<text x="302" y="226.2">470</text>
<text x="302" y="223">R3</text>
<text x="314.3" y="226.2">470</text>
<text x="314.3" y="223">R2</text>
<text x="326.7" y="226.2">470</text>
<text x="326.7" y="223">R1</text>
<text x="337.3" y="226.2">470</text>
<text x="337.3" y="223">R4</text>
<text x="443.4" y="250.9">0.36 Inch 4 Digit Common Anode 7 Segment Display Clock</text>
<text x="443.4" y="247.7">U9</text>
<text x="152.4" y="261.5">1N4148</text>
<text x="152.4" y="258.2">D1</text>
<text x="86.8" y="275.6">1k</text>
<text x="86.8" y="272.5">R7</text>
<text x="130.9" y="273.9">470</text>
<text x="130.9" y="270.7">R15</text>
<text x="258.9" y="274.2">U5</text>
<text x="258.9" y="277.4">28C64C</text>
<text x="96.7" y="286.7">R8</text>
<text x="96.7" y="289.9">47k</text>
<text x="136.9" y="291.9">LED1</text>
<text x="136.9" y="295">E6C0805UR</text>
<text x="33.2" y="311.1">10k</text>
<text x="33.2" y="307.9">R16</text>
<text x="57.9" y="311.1">47k</text>
<text x="57.9" y="307.9">R11</text>
<text x="86.1" y="318">BC548C</text>
<text x="86.1" y="314.8">Q1</text>
<text x="130.2" y="318">BC548C</text>
<text x="130.2" y="314.8">Q2</text>
<text x="39.5" y="333.8">TS-11090.1u</text>
<text x="39.5" y="330.7">K1</text>
<text x="51" y="330.7">C2</text>
<text x="86.8" y="340.9">100</text>
<text x="86.8" y="337.7">R9</text>
<text x="113.2" y="339.5">R10</text>
<text x="160.5" y="339.5">U4</text>
<text x="213.4" y="341.6">HD74HC173P</text>
<text x="220.5" y="337.7">U3</text>
<text x="113.2" y="342.7">100k</text>
<text x="153.5" y="343">HD74HC173P</text>
<text x="254.7" y="395.1">Header-Male-2.54_1x32</text>
<text x="254.7" y="391.9">P3</text>
</g>
<g font-size="3.2" fill="#8d2323">
<text x="133.5" y="188">6</text>
<text x="138.6" y="189.4">TRE</text>
<text x="148.5" y="189.4">VCC+</text>
<text x="160.9" y="188">8</text>
<text x="160.9" y="191.5">4</text>
<text x="151.3" y="192.9">RES</text>
<text x="133.5" y="198.5">7</text>
<text x="138.6" y="200">DIS</text>
<text x="150.9" y="200">OUT</text>
<text x="160.9" y="198.5">3</text>
<text x="133.5" y="209.1">2</text>
<text x="150.6" y="207">CON</text>
<text x="160.9" y="209.1">1</text>
<text x="160.9" y="205.6">5</text>
<text x="138.6" y="210.5">TRI</text>
<text x="150.4" y="210.5">GND</text>
<text x="27.9" y="318.5" transform="rotate(-90 27.9 318.5)">4</text>
<text x="34.9" y="318.5" transform="rotate(-90 34.9 318.5)">3</text>
<text x="29.3" y="325.8" transform="rotate(-90 29.3 325.8)">A1</text>
<text x="36.3" y="325.9" transform="rotate(-90 36.3 325.9)">B1</text>
<text x="29.3" y="337.2" transform="rotate(-90 29.3 337.2)">A0</text>
<text x="36.3" y="337.2" transform="rotate(-90 36.3 337.2)">B0</text>
<text x="27.9" y="342.4" transform="rotate(-90 27.9 342.4)">1</text>
<text x="34.9" y="342.4" transform="rotate(-90 34.9 342.4)">2</text>
</g>
<g font-size="3.2">
<text x="230.7" y="190.5" transform="rotate(-90 230.7 190.5)">VSS</text>
<text x="274.8" y="190.5" transform="rotate(-90 274.8 190.5)">VSS</text>
<text x="317.1" y="190.5" transform="rotate(-90 317.1 190.5)">VSS</text>
<text x="229" y="194" transform="rotate(-90 229 194)">8</text>
<text x="273" y="194" transform="rotate(-90 273 194)">8</text>
<text x="315.4" y="194" transform="rotate(-90 315.4 194)">7</text>
<text x="253.6" y="287.8" transform="rotate(-90 253.6 287.8)">14</text>
<text x="255.4" y="282.3" transform="rotate(-90 255.4 282.3)">GND</text>
<text x="186.6" y="327.3" transform="rotate(-90 186.6 327.3)">8</text>
<text x="248.4" y="327.3" transform="rotate(-90 248.4 327.3)">8</text>
<text x="188" y="337.8" transform="rotate(-90 188 337.8)">GND</text>
<text x="249.8" y="337.8" transform="rotate(-90 249.8 337.8)">GND</text>
</g>
</svg>
